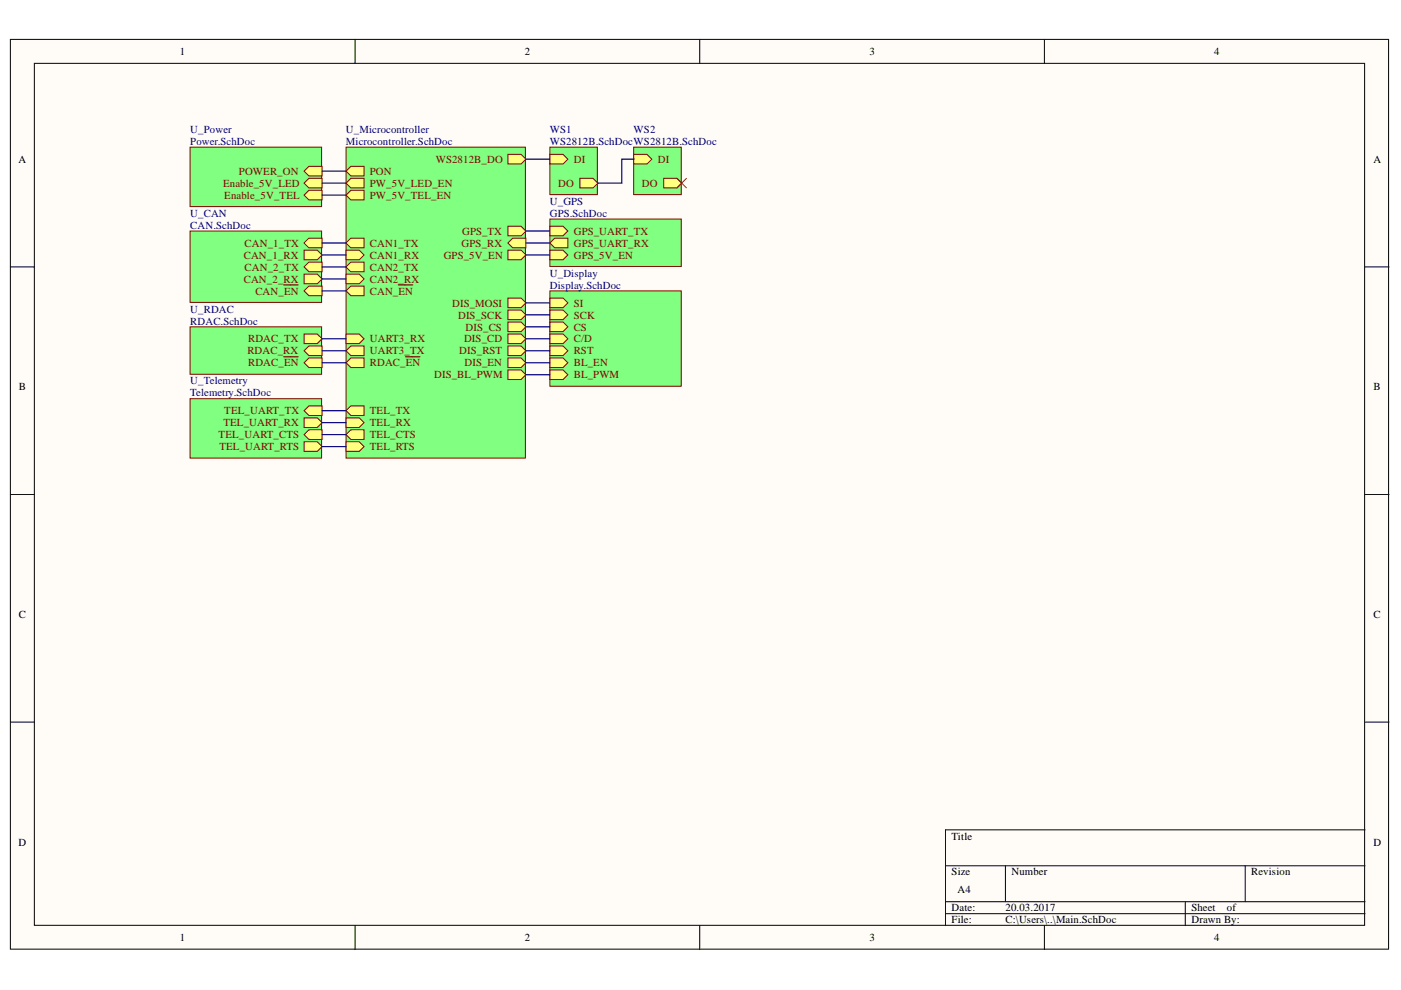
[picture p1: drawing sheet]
<svg xmlns="http://www.w3.org/2000/svg" width="297mm" height="210mm" viewBox="0 0 297 210" stroke-linecap="round" stroke-linejoin="round" font-family="sans-serif">
<g fill="#fffcf8" stroke="#000" stroke-width=".21">
<path d="M2.2 8.4h292.2v192.8h-292.2z"/>
<path d="M7.3 13.4h282v182.8h-282z"/>
</g>
<g fill="none" stroke="#000" stroke-width=".21">
<path d="M75.3 8.4v5M148.4 8.4v5M221.4 8.4v5M2.2 56.6h5.1M289.4 56.6h5.1M2.2 104.8h5.1M289.4 104.8h5.1M2.2 153.1h5.1M289.4 153.1h5.1M289.4 175.9h-88.9v20.4M75.3 196.3v5M148.4 196.3v5"/>
<path d="M200.5 183.6h88.9M200.5 191.2h88.9M200.5 193.7h88.9M213.2 183.6v7.6M221.4 196.3v5M251.3 191.2v5.1M264 183.6v7.6"/>
</g>
<path d="M116.6 31.2h10v10.1h-10z" fill="#80ff80" stroke="#800000" stroke-width=".21"/>
<path d="M116.6 32.7h2.8l1 1-1 1.1h-2.8z" fill-rule="evenodd" fill="#ffff80"/>
<path d="M116.6 32.7h2.8l1 1-1 1.1h-2.8z" fill="none" stroke="#800000" stroke-width=".21"/>
<path d="M122.9 37.8h2.8l1 1-1 1h-2.8z" fill-rule="evenodd" fill="#ffff80"/>
<path d="M122.9 37.8h2.8l1 1-1 1h-2.8z" fill="none" stroke="#800000" stroke-width=".21"/>
<path d="M134.3 31.2h10.1v10.1h-10.1z" fill="#80ff80" stroke="#800000" stroke-width=".21"/>
<path d="M134.4 32.7h2.8l1 1-1 1.1h-2.8z" fill-rule="evenodd" fill="#ffff80"/>
<path d="M134.4 32.7h2.8l1 1-1 1.1h-2.8z" fill="none" stroke="#800000" stroke-width=".21"/>
<path d="M140.7 37.8h2.8l1 1-1 1h-2.8z" fill-rule="evenodd" fill="#ffff80"/>
<path d="M140.7 37.8h2.8l1 1-1 1h-2.8z" fill="none" stroke="#800000" stroke-width=".21"/>
<path d="M116.6 61.7h27.8v20.2h-27.8z" fill="#80ff80" stroke="#800000" stroke-width=".21"/>
<path d="M116.6 63.2h2.8l1 1-1 1h-2.8z" fill-rule="evenodd" fill="#ffff80"/>
<path d="M116.6 63.2h2.8l1 1-1 1h-2.8z" fill="none" stroke="#800000" stroke-width=".21"/>
<path d="M116.6 65.7h2.8l1 1.1-1 1h-2.8z" fill-rule="evenodd" fill="#ffff80"/>
<path d="M116.6 65.7h2.8l1 1.1-1 1h-2.8z" fill="none" stroke="#800000" stroke-width=".21"/>
<path d="M116.6 73.4h2.8l1 1-1 1h-2.8z" fill-rule="evenodd" fill="#ffff80"/>
<path d="M116.6 73.4h2.8l1 1-1 1h-2.8z" fill="none" stroke="#800000" stroke-width=".21"/>
<path d="M116.6 68.3h2.8l1 1-1 1h-2.8z" fill-rule="evenodd" fill="#ffff80"/>
<path d="M116.6 68.3h2.8l1 1-1 1h-2.8z" fill="none" stroke="#800000" stroke-width=".21"/>
<path d="M116.6 70.8h2.8l1 1-1 1.1h-2.8z" fill-rule="evenodd" fill="#ffff80"/>
<path d="M116.6 70.8h2.8l1 1-1 1.1h-2.8z" fill="none" stroke="#800000" stroke-width=".21"/>
<path d="M116.6 75.9h2.8l1 1-1 1h-2.8z" fill-rule="evenodd" fill="#ffff80"/>
<path d="M116.6 75.9h2.8l1 1-1 1h-2.8z" fill="none" stroke="#800000" stroke-width=".21"/>
<path d="M116.6 78.4h2.8l1 1.1-1 1h-2.8z" fill-rule="evenodd" fill="#ffff80"/>
<path d="M116.6 78.4h2.8l1 1.1-1 1h-2.8z" fill="none" stroke="#800000" stroke-width=".21"/>
<path d="M73.4 31.2h38v65.9h-38z" fill="#80ff80" stroke="#800000" stroke-width=".21"/>
<path d="M107.7 32.7h2.8l1 1-1 1.1h-2.8z" fill-rule="evenodd" fill="#ffff80"/>
<path d="M107.7 32.7h2.8l1 1-1 1.1h-2.8z" fill="none" stroke="#800000" stroke-width=".21"/>
<path d="M107.7 48h2.8l1 1-1 1h-2.8z" fill-rule="evenodd" fill="#ffff80"/>
<path d="M107.7 48h2.8l1 1-1 1h-2.8z" fill="none" stroke="#800000" stroke-width=".21"/>
<path d="M107.7 51.5l1-1h2.8v2h-2.8z" fill-rule="evenodd" fill="#ffff80"/>
<path d="M107.7 51.5l1-1h2.8v2h-2.8z" fill="none" stroke="#800000" stroke-width=".21"/>
<path d="M73.4 87.1l1-1h2.8v2h-2.8z" fill-rule="evenodd" fill="#ffff80"/>
<path d="M73.4 87.1l1-1h2.8v2h-2.8z" fill="none" stroke="#800000" stroke-width=".21"/>
<path d="M73.4 88.6h2.8l1 1-1 1h-2.8z" fill-rule="evenodd" fill="#ffff80"/>
<path d="M73.4 88.6h2.8l1 1-1 1h-2.8z" fill="none" stroke="#800000" stroke-width=".21"/>
<path d="M73.4 92.2l1-1.1h2.8v2.1h-2.8z" fill-rule="evenodd" fill="#ffff80"/>
<path d="M73.4 92.2l1-1.1h2.8v2.1h-2.8z" fill="none" stroke="#800000" stroke-width=".21"/>
<path d="M73.4 93.7h2.8l1 1-1 1h-2.8z" fill-rule="evenodd" fill="#ffff80"/>
<path d="M73.4 93.7h2.8l1 1-1 1h-2.8z" fill="none" stroke="#800000" stroke-width=".21"/>
<path d="M73.4 58.1h2.8l1 1-1 1.1h-2.8z" fill-rule="evenodd" fill="#ffff80"/>
<path d="M73.4 58.1h2.8l1 1-1 1.1h-2.8z" fill="none" stroke="#800000" stroke-width=".21"/>
<path d="M73.4 56.6l1-1h2.8v2h-2.8z" fill-rule="evenodd" fill="#ffff80"/>
<path d="M73.4 56.6l1-1h2.8v2h-2.8z" fill="none" stroke="#800000" stroke-width=".21"/>
<path d="M73.4 53h2.8l1 1.1-1 1h-2.8z" fill-rule="evenodd" fill="#ffff80"/>
<path d="M73.4 53h2.8l1 1.1-1 1h-2.8z" fill="none" stroke="#800000" stroke-width=".21"/>
<path d="M73.4 51.5l1-1h2.8v2h-2.8z" fill-rule="evenodd" fill="#ffff80"/>
<path d="M73.4 51.5l1-1h2.8v2h-2.8z" fill="none" stroke="#800000" stroke-width=".21"/>
<path d="M107.7 68.3h2.8l1 1-1 1h-2.8z" fill-rule="evenodd" fill="#ffff80"/>
<path d="M107.7 68.3h2.8l1 1-1 1h-2.8z" fill="none" stroke="#800000" stroke-width=".21"/>
<path d="M107.7 65.7h2.8l1 1.1-1 1h-2.8z" fill-rule="evenodd" fill="#ffff80"/>
<path d="M107.7 65.7h2.8l1 1.1-1 1h-2.8z" fill="none" stroke="#800000" stroke-width=".21"/>
<path d="M107.7 70.8h2.8l1 1-1 1.1h-2.8z" fill-rule="evenodd" fill="#ffff80"/>
<path d="M107.7 70.8h2.8l1 1-1 1.1h-2.8z" fill="none" stroke="#800000" stroke-width=".21"/>
<path d="M107.7 63.2h2.8l1 1-1 1h-2.8z" fill-rule="evenodd" fill="#ffff80"/>
<path d="M107.7 63.2h2.8l1 1-1 1h-2.8z" fill="none" stroke="#800000" stroke-width=".21"/>
<path d="M73.4 61.7l1-1h2.8v2h-2.8z" fill-rule="evenodd" fill="#ffff80"/>
<path d="M73.4 61.7l1-1h2.8v2h-2.8z" fill="none" stroke="#800000" stroke-width=".21"/>
<path d="M84.5 60.4h3" fill="none" stroke="#800000" stroke-width=".25"/>
<path d="M73.4 74.4l1-1h2.8v2h-2.8z" fill-rule="evenodd" fill="#ffff80"/>
<path d="M73.4 74.4l1-1h2.8v2h-2.8z" fill="none" stroke="#800000" stroke-width=".21"/>
<path d="M73.4 70.8h2.8l1 1-1 1.1h-2.8z" fill-rule="evenodd" fill="#ffff80"/>
<path d="M73.4 70.8h2.8l1 1-1 1.1h-2.8z" fill="none" stroke="#800000" stroke-width=".21"/>
<path d="M73.4 76.9l1-1h2.8v2h-2.8z" fill-rule="evenodd" fill="#ffff80"/>
<path d="M73.4 76.9l1-1h2.8v2h-2.8z" fill="none" stroke="#800000" stroke-width=".21"/>
<path d="M86 75.6h3" fill="none" stroke="#800000" stroke-width=".25"/>
<path d="M107.7 53h2.8l1 1.1-1 1h-2.8z" fill-rule="evenodd" fill="#ffff80"/>
<path d="M107.7 53h2.8l1 1.1-1 1h-2.8z" fill="none" stroke="#800000" stroke-width=".21"/>
<path d="M107.7 75.9h2.8l1 1-1 1h-2.8z" fill-rule="evenodd" fill="#ffff80"/>
<path d="M107.7 75.9h2.8l1 1-1 1h-2.8z" fill="none" stroke="#800000" stroke-width=".21"/>
<path d="M107.7 73.4h2.8l1 1-1 1h-2.8z" fill-rule="evenodd" fill="#ffff80"/>
<path d="M107.7 73.4h2.8l1 1-1 1h-2.8z" fill="none" stroke="#800000" stroke-width=".21"/>
<path d="M73.4 41.4l1-1.1h2.8v2.1h-2.8z" fill-rule="evenodd" fill="#ffff80"/>
<path d="M73.4 41.4l1-1.1h2.8v2.1h-2.8z" fill="none" stroke="#800000" stroke-width=".21"/>
<path d="M73.4 38.8l1-1h2.8v2h-2.8z" fill-rule="evenodd" fill="#ffff80"/>
<path d="M73.4 38.8l1-1h2.8v2h-2.8z" fill="none" stroke="#800000" stroke-width=".21"/>
<path d="M73.4 36.3l1-1h2.8v2h-2.8z" fill-rule="evenodd" fill="#ffff80"/>
<path d="M73.4 36.3l1-1h2.8v2h-2.8z" fill="none" stroke="#800000" stroke-width=".21"/>
<path d="M107.7 78.4h2.8l1 1.1-1 1h-2.8z" fill-rule="evenodd" fill="#ffff80"/>
<path d="M107.7 78.4h2.8l1 1.1-1 1h-2.8z" fill="none" stroke="#800000" stroke-width=".21"/>
<path d="M40.3 84.5h27.9v12.6h-27.9z" fill="#80ff80" stroke="#800000" stroke-width=".21"/>
<path d="M64.5 87.1l1-1h2.8v2h-2.8z" fill-rule="evenodd" fill="#ffff80"/>
<path d="M64.5 87.1l1-1h2.8v2h-2.8z" fill="none" stroke="#800000" stroke-width=".21"/>
<path d="M64.5 88.6h2.8l1 1-1 1h-2.8z" fill-rule="evenodd" fill="#ffff80"/>
<path d="M64.5 88.6h2.8l1 1-1 1h-2.8z" fill="none" stroke="#800000" stroke-width=".21"/>
<path d="M64.5 92.2l1-1.1h2.8v2.1h-2.8z" fill-rule="evenodd" fill="#ffff80"/>
<path d="M64.5 92.2l1-1.1h2.8v2.1h-2.8z" fill="none" stroke="#800000" stroke-width=".21"/>
<path d="M64.5 93.7h2.8l1 1-1 1h-2.8z" fill-rule="evenodd" fill="#ffff80"/>
<path d="M64.5 93.7h2.8l1 1-1 1h-2.8z" fill="none" stroke="#800000" stroke-width=".21"/>
<path d="M116.6 46.4h27.8v10.1h-27.8z" fill="#80ff80" stroke="#800000" stroke-width=".21"/>
<path d="M116.6 48h2.8l1 1-1 1h-2.8z" fill-rule="evenodd" fill="#ffff80"/>
<path d="M116.6 48h2.8l1 1-1 1h-2.8z" fill="none" stroke="#800000" stroke-width=".21"/>
<path d="M116.6 51.5l1-1h2.8v2h-2.8z" fill-rule="evenodd" fill="#ffff80"/>
<path d="M116.6 51.5l1-1h2.8v2h-2.8z" fill="none" stroke="#800000" stroke-width=".21"/>
<path d="M116.6 53h2.8l1 1.1-1 1h-2.8z" fill-rule="evenodd" fill="#ffff80"/>
<path d="M116.6 53h2.8l1 1.1-1 1h-2.8z" fill="none" stroke="#800000" stroke-width=".21"/>
<path d="M143.5 37.8l2.1 2M145.6 37.8l-2.1 2" fill="none" stroke="#f00" stroke-width=".21"/>
<path d="M40.3 49h27.9v15.1h-27.9z" fill="#80ff80" stroke="#800000" stroke-width=".21"/>
<path d="M64.5 51.5l1-1h2.8v2h-2.8z" fill-rule="evenodd" fill="#ffff80"/>
<path d="M64.5 51.5l1-1h2.8v2h-2.8z" fill="none" stroke="#800000" stroke-width=".21"/>
<path d="M64.5 53h2.8l1 1.1-1 1h-2.8z" fill-rule="evenodd" fill="#ffff80"/>
<path d="M64.5 53h2.8l1 1.1-1 1h-2.8z" fill="none" stroke="#800000" stroke-width=".21"/>
<path d="M64.5 58.1h2.8l1 1-1 1.1h-2.8z" fill-rule="evenodd" fill="#ffff80"/>
<path d="M64.5 58.1h2.8l1 1-1 1.1h-2.8z" fill="none" stroke="#800000" stroke-width=".21"/>
<path d="M64.5 56.6l1-1h2.8v2h-2.8z" fill-rule="evenodd" fill="#ffff80"/>
<path d="M64.5 56.6l1-1h2.8v2h-2.8z" fill="none" stroke="#800000" stroke-width=".21"/>
<path d="M64.5 61.7l1-1h2.8v2h-2.8z" fill-rule="evenodd" fill="#ffff80"/>
<path d="M64.5 61.7l1-1h2.8v2h-2.8z" fill="none" stroke="#800000" stroke-width=".21"/>
<path d="M60.2 60.4h3" fill="none" stroke="#800000" stroke-width=".25"/>
<path d="M40.3 31.2h27.9v12.6h-27.9z" fill="#80ff80" stroke="#800000" stroke-width=".21"/>
<path d="M64.5 38.8l1-1h2.8v2h-2.8z" fill-rule="evenodd" fill="#ffff80"/>
<path d="M64.5 38.8l1-1h2.8v2h-2.8z" fill="none" stroke="#800000" stroke-width=".21"/>
<path d="M64.5 41.4l1-1.1h2.8v2.1h-2.8z" fill-rule="evenodd" fill="#ffff80"/>
<path d="M64.5 41.4l1-1.1h2.8v2.1h-2.8z" fill="none" stroke="#800000" stroke-width=".21"/>
<path d="M64.5 36.3l1-1h2.8v2h-2.8z" fill-rule="evenodd" fill="#ffff80"/>
<path d="M64.5 36.3l1-1h2.8v2h-2.8z" fill="none" stroke="#800000" stroke-width=".21"/>
<path d="M40.3 69.3h27.9v10.1h-27.9z" fill="#80ff80" stroke="#800000" stroke-width=".21"/>
<path d="M64.5 70.8h2.8l1 1-1 1.1h-2.8z" fill-rule="evenodd" fill="#ffff80"/>
<path d="M64.5 70.8h2.8l1 1-1 1.1h-2.8z" fill="none" stroke="#800000" stroke-width=".21"/>
<path d="M64.5 74.4l1-1h2.8v2h-2.8z" fill-rule="evenodd" fill="#ffff80"/>
<path d="M64.5 74.4l1-1h2.8v2h-2.8z" fill="none" stroke="#800000" stroke-width=".21"/>
<path d="M64.5 76.9l1-1h2.8v2h-2.8z" fill-rule="evenodd" fill="#ffff80"/>
<path d="M64.5 76.9l1-1h2.8v2h-2.8z" fill="none" stroke="#800000" stroke-width=".21"/>
<path d="M60.2 75.6h3" fill="none" stroke="#800000" stroke-width=".25"/>
<g fill="none" stroke="#000080" stroke-width=".25">
<path d="M68.3 38.8h5.1M68.3 36.3h5.1M111.5 33.7h5.1M134.4 33.7h-2.6v5.1h-5.1M68.3 51.5h5.1M68.3 54.1h5.1M68.3 56.6h5.1M68.3 59.1h5.1M68.3 41.4h5.1M111.5 51.5h5.1M111.5 54.1h5.1M111.5 49h5.1"/>
<path d="M68.3 61.7h5.1M68.3 71.8h5.1M68.3 74.4h5.1M68.3 76.9h5.1M111.5 71.8h5.1M111.5 74.4h5.1M111.5 76.9h5.1M111.5 64.2h5.1M111.5 66.8h5.1M111.5 69.3h5.1M111.5 79.5h5.1M68.3 87.1h5.1"/>
<path d="M68.3 89.6h5.1M68.3 92.2h5.1M68.3 94.7h5.1"/>
</g>
<g font-size="2.3">
<text x="38.2" y="11.7">1</text>
<text x="111.2" y="11.7">2</text>
<text x="184.3" y="11.7">3</text>
<text x="257.4" y="11.7">4</text>
<text x="3.9" y="34.5">A</text>
<text x="291.2" y="34.5">A</text>
<text x="4" y="82.8">B</text>
<text x="291.2" y="82.8">B</text>
<text x="4" y="131">C</text>
<text x="291.2" y="131">C</text>
<text x="3.9" y="179.3">D</text>
<text x="201.8" y="178">Title</text>
<text x="291.2" y="179.3">D</text>
<text x="201.8" y="185.6">Size</text>
<text x="214.4" y="185.6">Number</text>
<text x="265.3" y="185.6">Revision</text>
<text x="203" y="189.4">A4</text>
<text x="201.8" y="193.2">Date:</text>
<text x="201.8" y="195.8">File:</text>
<text x="213.2" y="193.2">20.03.2017</text>
<text x="213.2" y="195.8">C:\Users\..\Main.SchDoc</text>
<text x="252.6" y="193.2">Sheet</text>
<text x="252.6" y="195.8">Drawn By:</text>
<text x="260.1" y="193.2">of</text>
<text x="38.2" y="199.6">1</text>
<text x="111.2" y="199.6">2</text>
<text x="184.3" y="199.6">3</text>
<text x="257.4" y="199.6">4</text>
</g>
<g font-size="2.3" fill="#000080">
<text x="40.4" y="28.1">U_Power</text>
<text x="73.3" y="28.1">U_Microcontroller</text>
<text x="116.6" y="28.1">WS1</text>
<text x="134.3" y="28.1">WS2</text>
<text x="40.4" y="30.7">Power.SchDoc</text>
<text x="73.3" y="30.7">Microcontroller.SchDoc</text>
<text x="116.6" y="30.7">WS2812B.SchDocWS2812B.SchDoc</text>
<text x="40.4" y="46">U_CAN</text>
<text x="116.6" y="43.4">U_GPS</text>
<text x="116.6" y="46">GPS.SchDoc</text>
<text x="40.4" y="48.5">CAN.SchDoc</text>
<text x="116.6" y="58.7">U_Display</text>
<text x="116.6" y="61.2">Display.SchDoc</text>
<text x="40.4" y="66.3">U_RDAC</text>
<text x="40.4" y="68.8">RDAC.SchDoc</text>
<text x="40.4" y="81.5">U_Telemetry</text>
<text x="40.4" y="84">Telemetry.SchDoc</text>
</g>
<g font-size="2.3" fill="#800000">
<text x="92.4" y="34.5">WS2812B_DO</text>
<text x="121.6" y="34.5">DI</text>
<text x="139.5" y="34.5">DI</text>
<text x="47.3" y="39.6">Enable_5V_LED</text>
<text x="50.7" y="37">POWER_ON</text>
<text x="78.4" y="39.6">PW_5V_LED_EN</text>
<text x="78.4" y="37">PON</text>
<text x="118.3" y="39.6">DO</text>
<text x="136.1" y="39.6">DO</text>
<text x="47.5" y="42.1">Enable_5V_TEL</text>
<text x="78.4" y="42.1">PW_5V_TEL_EN</text>
<text x="51.9" y="52.3">CAN_1_TX</text>
<text x="78.4" y="52.3">CAN1_TX</text>
<text x="97.9" y="52.3">GPS_RX</text>
<text x="98" y="49.8">GPS_TX</text>
<text x="121.6" y="49.8">GPS_UART_TX</text>
<text x="121.6" y="52.3">GPS_UART_RX</text>
<text x="51.7" y="54.9">CAN_1_RX</text>
<text x="51.7" y="59.9">CAN_2_RX</text>
<text x="51.9" y="57.4">CAN_2_TX</text>
<text x="78.4" y="59.9">CAN2_RX</text>
<text x="78.4" y="57.4">CAN2_TX</text>
<text x="78.4" y="54.9">CAN1_RX</text>
<text x="94.1" y="54.9">GPS_5V_EN</text>
<text x="121.6" y="54.9">GPS_5V_EN</text>
<text x="54.1" y="62.5">CAN_EN</text>
<text x="78.4" y="62.5">CAN_EN</text>
<text x="95.8" y="65">DIS_MOSI</text>
<text x="121.6" y="65">SI</text>
<text x="97.1" y="67.5">DIS_SCK</text>
<text x="98.7" y="70.1">DIS_CS</text>
<text x="121.6" y="67.5">SCK</text>
<text x="121.6" y="70.1">CS</text>
<text x="52.4" y="75.1">RDAC_RX</text>
<text x="52.6" y="72.6">RDAC_TX</text>
<text x="52.6" y="77.7">RDAC_EN</text>
<text x="78.4" y="75.1">UART3_TX</text>
<text x="78.4" y="72.6">UART3_RX</text>
<text x="78.4" y="77.7">RDAC_EN</text>
<text x="97.4" y="75.1">DIS_RST</text>
<text x="98.4" y="72.6">DIS_CD</text>
<text x="98.5" y="77.7">DIS_EN</text>
<text x="121.6" y="75.1">RST</text>
<text x="121.6" y="72.6">C/D</text>
<text x="121.6" y="77.7">BL_EN</text>
<text x="92" y="80.2">DIS_BL_PWM</text>
<text x="121.6" y="80.2">BL_PWM</text>
<text x="47.5" y="87.8">TEL_UART_TX</text>
<text x="78.4" y="87.8">TEL_TX</text>
<text x="46.4" y="92.9">TEL_UART_CTS</text>
<text x="46.5" y="95.4">TEL_UART_RTS</text>
<text x="47.4" y="90.4">TEL_UART_RX</text>
<text x="78.4" y="90.4">TEL_RX</text>
<text x="78.4" y="92.9">TEL_CTS</text>
<text x="78.4" y="95.4">TEL_RTS</text>
</g>
</svg>
